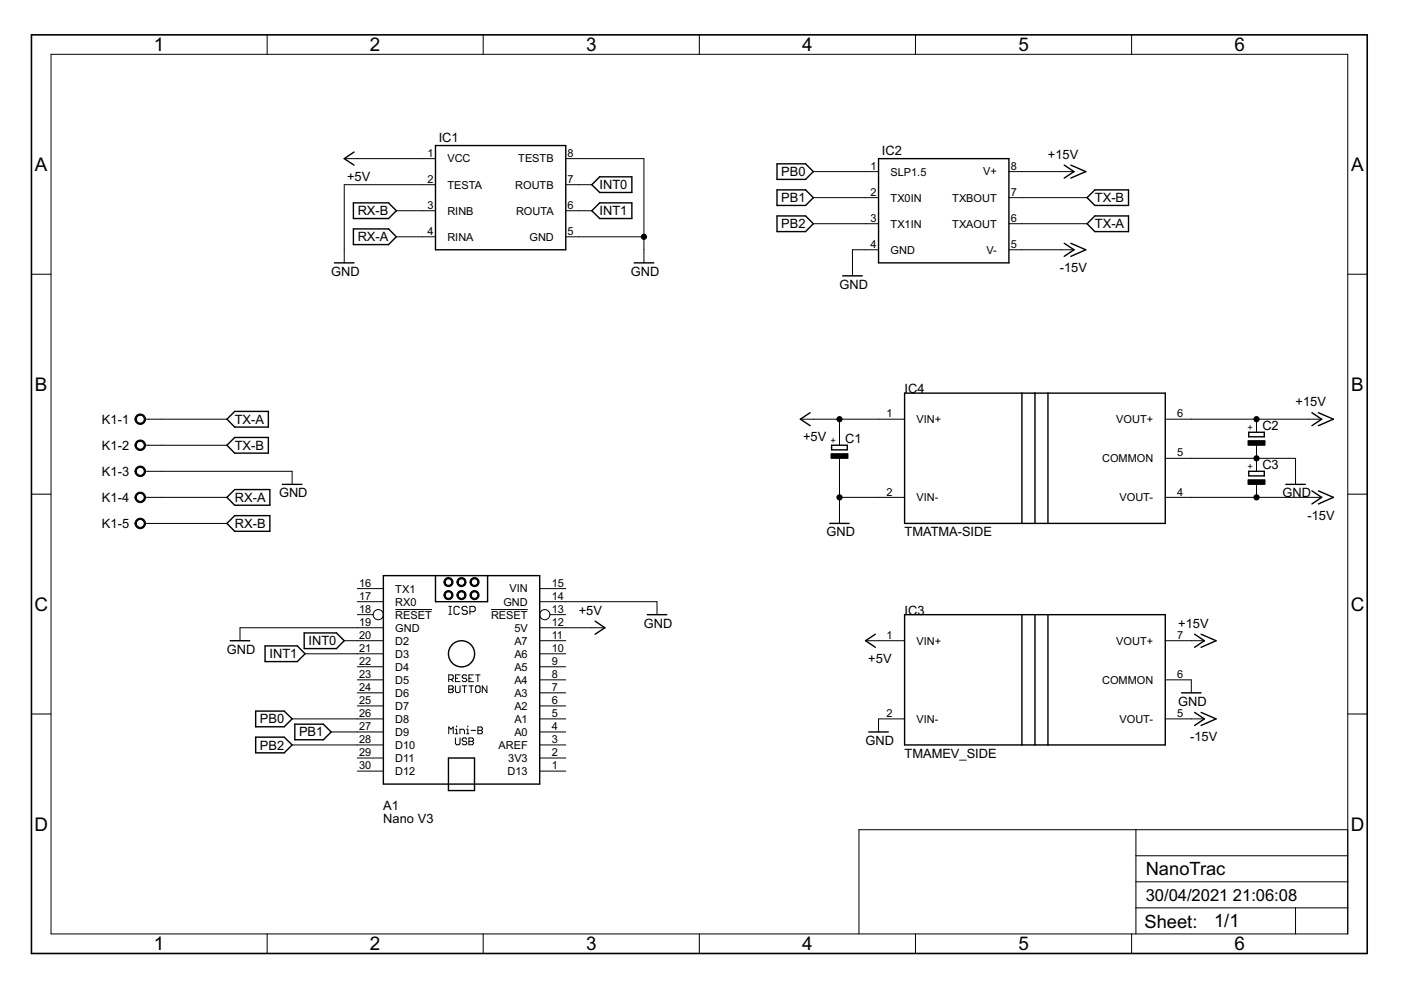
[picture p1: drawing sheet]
<svg xmlns="http://www.w3.org/2000/svg" width="297mm" height="210mm" viewBox="0 0 297 210" stroke-linecap="round" stroke-linejoin="round" font-family="sans-serif">
<g fill="none" stroke="#000" stroke-width=".21">
<path d="M10.8 11.5h274.9v186.5h-274.9zM56.6 7.4v4.1M102.4 7.4v4.1M148.3 7.4v4.1M194.1 7.4v4.1M239.9 7.4v4.1M73 33.6h19.3M92.3 39.2h-19.3v16.5M120 33.6h16.5v22.1M120 39.2h5.5M172.4 36.4h13.9M213.9 36.4h13.8"/>
<path d="M6.7 58.1h4.1M84 44.7h8.3M84 50.2h8.3M120 44.7h5.5M120 50.2h16.5M172.4 41.9h13.9M172.4 47.4h13.9M186.3 53h-5.6v5.5M213.9 41.9h16.6M213.9 47.4h16.6M213.9 53h13.8M285.7 58.1h4.2"/>
<path d="M30.7 88.9h17.4M30.7 94.4h17.4M30.7 99.9h31.2v2.8M169.7 88.9h22.1M178 88.9v5.5M178 97.2v13.8M247.1 88.9h33.1M247.1 97.2h27.6v5.5M266.4 88.9v2.8M266.4 94.4v5.5M6.7 104.8h4.1M30.7 105.5h17.4"/>
<path d="M30.7 111h17.4M178 105.5h13.8M247.1 105.5h33.1M266.4 102.7v2.8M285.7 104.8h4.2M64.7 138.6h16.6M73 135.8h8.3M75.8 124.8h5.5M75.8 127.6h5.5M75.8 130.3h3.3M81.3 133.1h-30.4v2.7M83.8 129.2h7.8"/>
<path d="M95.2 130.3h.5M95.2 128.6h.5M95.4 128.6v1.7M97.4 128.9l-.3-.3h-.5l-.3 .3v1.1l.3 .3h.5l.3-.3M99.1 128.9l-.3-.3h-.6l-.2 .3v.2l.2 .3h.6l.3 .3v.3l-.3 .3h-.6l-.2-.3M99.6 129.7h.9l.3-.3v-.5l-.3-.3h-.9v1.7M104.1 129.2h7.8M114.4 124.8h5.6M114.4 127.6h24.9v2.7M114.4 133.1h13.8M114.4 135.8h5.6M114.4 138.6h5.6"/>
<path d="M116.6 130.3h3.4M183.5 135.8h8.3M247.1 135.8h8.3M6.7 151.4h4.1M61.9 152.4h19.4M61.9 157.9h19.4M70.2 155.2h11.1M75.8 141.4h5.5M75.8 144.1h5.5M75.8 146.9h5.5M75.8 149.7h5.5M95.1 145.4h.8l.2 .2-.2 .5 .2 .5-.2 .3h-.8z"/>
<path d="M95.1 144h.8l.2-.2v-.5l-.2-.2h-.8v1.4M95.1 155.6v-1.5l.5 .5 .5-.5v1.5M95.1 146.1h.8M95.6 144l.5 .5M96.6 145.4v1.2l.2 .3h.5l.2-.3v-1.2M96.6 154.6h.2v1M96.6 155.6h.4M96.6 156.5v1.2l.2 .2h.5l.2-.2v-1.2M96.6 143.8h.4M96.8 153.9v.2M97.5 155.6v-1h.7l.3 .3v.7M97.5 143.1h-.9v1.4h.9"/>
<path d="M98 145.4h1M98.5 145.4v1.5M98.9 154.6h.3v1M98.9 155.6h.5M99 156.7l-.3-.2h-.5l-.2 .2v.3l.2 .2h.5l.3 .2v.3l-.3 .2h-.5l-.2-.2M99 143.3l-.3-.2h-.5l-.2 .2v.3l.2 .2h.5l.3 .2v.3l-.3 .2h-.5l-.2-.2M99.2 153.9v.2M99.4 156.5h.7l.3 .2v.3l-.3 .2 .3 .2v.3l-.3 .2h-.7zM99.4 157.2h.7M99.4 143.8h.5M99.4 145.4h1M99.9 154.9h1"/>
<path d="M99.9 145.4v1.5M100.4 143.1h-1v1.4h1M100.8 145.6l.3-.2h.5l.2 .2v1l-.2 .3h-.5l-.3-.3zM100.8 143.1h1M101.3 154.1h.7l.3 .3-.3 .5 .3 .4-.3 .3h-.7zM101.3 154.9h.7M101.3 143.1v1.4M103.2 145.4v1.5l-.9-1.5v1.5M114.4 141.4h5.6M114.4 144.1h5.6M114.4 146.9h5.6M114.4 149.7h5.6"/>
<path d="M114.4 152.4h5.6M114.4 155.2h5.6M114.4 157.9h5.6M191.8 152.4h-5.5v2.8M247.1 144.1h5.5v2.8M247.1 152.4h8.3M285.7 151.4h4.2M75.8 160.7h5.5M75.8 163.5h5.5M114.4 160.7h5.6M114.4 163.5h5.6M240.8 175.9v22.1"/>
<path d="M285.7 175.9h-103.6v22.1M56.6 198v4.2M102.4 198v4.2M148.3 198v4.2M194.1 198v4.2M239.9 198v4.2M240.8 192.5h44.9M240.8 187h44.9M240.8 181.4h44.9M274.7 192.5v5.5"/>
<circle cx="80.2" cy="130.3" r="1.08"/>
<circle cx="115.5" cy="130.3" r="1.08"/>
</g>
<g fill="none" stroke="#000" stroke-width=".3">
<path d="M75.1 32.2l-2.1 1.4 2.1 1.4M92.3 30.9h27.7v22.1h-27.7zM125.5 39.2l1.6-1.7h6.9v3.3h-6.9zM164.7 34.7h6.1l1.6 1.7-1.6 1.6h-6.1zM186.3 33.6h27.6v22.1h-27.6zM225.6 35l2.1 1.4-2.1 1.4M227 35l3.2 1.4-3.2 1.4M70.9 55.7h4.2M74.9 48.5h7.5l1.6 1.7-1.6 1.7h-7.5zM74.9 43h7.5l1.6 1.7-1.6 1.6h-7.5zM127.1 43h6.9v3.3h-6.9l-1.6-1.6zM134.5 55.7h4.1"/>
<path d="M164.7 45.8h6.1l1.6 1.6-1.6 1.7h-6.1zM164.7 40.3h6.1l1.6 1.6-1.6 1.7h-6.1zM178.7 58.5h4.1M225.6 51.6l2.1 1.4-2.1 1.4M227 51.6l3.2 1.4-3.2 1.4M230.5 47.4l1.6-1.6h7.2v3.3h-7.2zM230.5 41.9l1.6-1.6h7.2v3.3h-7.2zM48.1 88.9l1.7-1.7h7.1v3.4h-7.1zM48.1 94.4l1.7-1.6h7.1v3.3h-7.1zM171.8 87.5l-2.1 1.4 2.1 1.4M176.3 94.4h3.3v1h-3.3zM191.8 83.4h55.3v27.6h-55.3z"/>
<path d="M216.7 83.4v27.6M219.4 83.4v27.6M222.2 83.4v27.6M264.8 91.7h3.3v.9h-3.3zM264.8 99.9h3.3v1h-3.3zM278.2 87.5l2 1.4-2 1.4M279.5 87.5l3.2 1.4-3.2 1.4M48.1 105.5l1.7-1.7h7.4v3.3h-7.4zM48.1 111l1.7-1.7h7.4v3.3h-7.4zM59.9 102.7h4.1M175.9 111h4.1M272.6 102.7h4.2"/>
<path d="M278.2 104.1l2 1.4-2 1.3M279.5 104.1l3.2 1.4-3.2 1.3M48.8 135.8h4.2M56.2 136.9h6.8l1.7 1.7-1.7 1.7h-6.8zM64.5 134.2h6.8l1.7 1.6-1.7 1.7h-6.8zM81.3 122h33.1v44.2h-33.1zM92.3 122v5.6h11.1v-5.6M126.2 131.7l2 1.4-2 1.4M137.2 130.3h4.2M185.6 134.5l-2.1 1.3 2.1 1.4M191.8 130.3h55.3v27.6h-55.3zM216.7 130.3v27.6"/>
<path d="M219.4 130.3v27.6M222.2 130.3v27.6M253.3 134.5l2.1 1.3-2.1 1.4M254.7 134.5l3.1 1.3-3.1 1.4M54.2 150.8h6.1l1.6 1.6-1.6 1.7h-6.1zM54.2 156.3h6.1l1.6 1.6-1.6 1.7h-6.1zM62.5 153.5h6.1l1.6 1.7-1.6 1.6h-6.1zM184.2 155.2h4.1M250.5 146.9h4.2M253.3 151l2.1 1.4-2.1 1.4M254.7 151l3.1 1.4-3.1 1.4M95.1 160.7h5.5v6.9h-5.5z"/>
<circle cx="97.9" cy="138.6" r="2.77"/>
</g>
<g fill="#000" stroke="#000" stroke-width=".21">
<path d="M29 88a1.12 1.12 0 0 1 1.7 .4 1.12 1.12 0 0 1-.7 1.6 1.12 1.12 0 0 1-1.4-1.1h.3a.84 .84 0 0 1 1.1-.8 .84 .84 0 0 1 .3 1.4 .84 .84 0 0 1-1.4-.4v-.2h-.3z" fill-rule="evenodd"/>
<path d="M29 93.6a1.12 1.12 0 0 1 1.7 .3 1.12 1.12 0 0 1-.7 1.6 1.12 1.12 0 0 1-1.4-1.1h.3a.84 .84 0 0 1 1.1-.8 .84 .84 0 0 1 .3 1.4 .84 .84 0 0 1-1.4-.4v-.2h-.3z" fill-rule="evenodd"/>
<path d="M29 99.1a1.12 1.12 0 0 1 1.7 .4 1.12 1.12 0 0 1-.7 1.6 1.12 1.12 0 0 1-1.4-1.2h.3a.84 .84 0 0 1 1.1-.8 .84 .84 0 0 1 .3 1.4 .84 .84 0 0 1-1.4-.3v-.3h-.3z" fill-rule="evenodd"/>
<path d="M29 104.6a1.12 1.12 0 0 1 1.7 .4 1.12 1.12 0 0 1-.7 1.6 1.12 1.12 0 0 1-1.4-1.1h.3a.84 .84 0 0 1 1.2-.8 .84 .84 0 0 1 .2 1.4 .84 .84 0 0 1-1.4-.4v-.2h-.3z" fill-rule="evenodd"/>
<path d="M29 110.2a1.12 1.12 0 0 1 1.7 .3 1.12 1.12 0 0 1-.7 1.6 1.12 1.12 0 0 1-1.4-1.1h.3a.84 .84 0 0 1 1.2-.8 .84 .84 0 0 1 .2 1.4 .84 .84 0 0 1-1.4-.4v-.2h-.3z" fill-rule="evenodd"/>
<path d="M94.5 125.4a.97 .97 0 0 1 1.5 .3 .97 .97 0 0 1-.7 1.4 .97 .97 0 0 1-1.2-.9h.3a.69 .69 0 0 1 1-.6 .69 .69 0 0 1 .1 1.2 .69 .69 0 0 1-1.1-.4v-.2h-.3z" fill-rule="evenodd"/>
<path d="M94.3 122.9a.97 .97 0 0 1 1.6-.1 .97 .97 0 0 1-.5 1.5 .97 .97 0 0 1-1.3-.9h.3a.69 .69 0 0 1 1-.6 .69 .69 0 0 1 .1 1.2 .69 .69 0 0 1-1.1-.4v-.2h-.3z" fill-rule="evenodd"/>
<path d="M97.1 122.9a.96 .96 0 0 1 1.5 0 .96 .96 0 0 1-.5 1.4 .96 .96 0 0 1-1.2-.9h.3a.69 .69 0 0 1 .9-.6 .69 .69 0 0 1 .2 1.1 .69 .69 0 0 1-1.1-.3v-.2h-.3z" fill-rule="evenodd"/>
<path d="M97.3 125.4a.97 .97 0 0 1 1.4 .4 .97 .97 0 0 1-.7 1.3 .97 .97 0 0 1-1.1-.9h.3a.69 .69 0 0 1 .9-.7 .69 .69 0 0 1 .2 1.1 .69 .69 0 0 1-1.1-.2v-.2h-.3z" fill-rule="evenodd"/>
<path d="M99.8 122.9a.97 .97 0 0 1 1.6-.1 .97 .97 0 0 1-.5 1.5 .97 .97 0 0 1-1.2-.9h.2a.69 .69 0 0 1 1-.6 .69 .69 0 0 1 .1 1.2 .69 .69 0 0 1-1.1-.4v-.2h-.2z" fill-rule="evenodd"/>
<path d="M99.8 125.6a.97 .97 0 0 1 1.6 0 .97 .97 0 0 1-.5 1.5 .97 .97 0 0 1-1.2-.9h.2a.69 .69 0 0 1 1-.6 .69 .69 0 0 1 .1 1.2 .69 .69 0 0 1-1.1-.4v-.2h-.2z" fill-rule="evenodd"/>
<circle cx="136.5" cy="50.2" r=".55"/>
<circle cx="178" cy="88.9" r=".55"/>
<circle cx="266.4" cy="88.9" r=".55"/>
<circle cx="266.4" cy="97.2" r=".55"/>
<circle cx="178" cy="105.5" r=".55"/>
<circle cx="266.4" cy="105.5" r=".55"/>
</g>
<path d="M6.7 7.4h283.2v194.8h-283.2z" fill="none" stroke="#000" stroke-width=".34"/>
<path d="M176.2 96.2h3.6v1h-3.6zM264.6 93.4h3.6v1h-3.6zM264.6 101.7h3.6v1h-3.6z" fill="#000" stroke="#000" stroke-width=".21"/>
<g font-size="4.5">
<text x="32.6" y="10.9">1</text>
<text x="78.4" y="10.9">2</text>
<text x="124.3" y="10.9">3</text>
<text x="170.1" y="10.9">4</text>
<text x="215.9" y="10.9">5</text>
<text x="261.7" y="10.9">6</text>
<text x="7.4" y="36.3">A</text>
<text x="286.5" y="36.3">A</text>
<text x="7.4" y="82.9">B</text>
<text x="286.5" y="82.9">B</text>
<text x="7.3" y="129.5">C</text>
<text x="286.4" y="129.5">C</text>
<text x="7.3" y="176.1">D</text>
<text x="286.4" y="176.1">D</text>
<text x="32.6" y="201.5">1</text>
<text x="78.4" y="201.5">2</text>
<text x="124.3" y="201.5">3</text>
<text x="170.1" y="201.5">4</text>
<text x="215.9" y="201.5">5</text>
<text x="261.7" y="201.5">6</text>
</g>
<g font-size="4.3">
<text x="242.9" y="185.6">NanoTrac</text>
<text x="242.6" y="196.8">Sheet:</text>
<text x="257.4" y="196.6">1/1</text>
</g>
<g font-size="3.9">
<text x="242.9" y="191.1">30/04/2021</text>
<text x="261.4" y="191.1">21:06:08</text>
</g>
<g font-size="3">
<text x="93" y="30.2">IC1</text>
<text x="187" y="32.9">IC2</text>
<text x="222.2" y="33.6">+15V</text>
<text x="73.6" y="38.3">+5V</text>
<text x="127.1" y="40.1">INT0</text>
<text x="165.6" y="37.3">PB0</text>
<text x="75.8" y="45.6">RX-B</text>
<text x="127.1" y="45.6">INT1</text>
<text x="165.6" y="42.9">PB1</text>
<text x="232.1" y="42.9">TX-B</text>
<text x="75.8" y="51.2">RX-A</text>
<text x="165.6" y="48.4">PB2</text>
<text x="232.1" y="48.4">TX-A</text>
<text x="70.2" y="58.5">GND</text>
<text x="133.8" y="58.5">GND</text>
<text x="224.7" y="57.7">-15V</text>
<text x="178" y="61.3">GND</text>
<text x="191.8" y="83.4">I</text>
<text x="192.6" y="83.4">C4</text>
<text x="21.6" y="89.8">K1-1</text>
<text x="49.8" y="89.9">TX-A</text>
<text x="274.7" y="86.1">+15V</text>
<text x="21.6" y="95.4">K1-2</text>
<text x="49.8" y="95.4">TX-B</text>
<text x="170.3" y="93.6">+5V</text>
<text x="179.2" y="93.9">C1</text>
<text x="267.6" y="91.1">C2</text>
<text x="21.6" y="100.9">K1-3</text>
<text x="267.6" y="99.4">C3</text>
<text x="21.6" y="106.4">K1-4</text>
<text x="49.8" y="106.4">RX-A</text>
<text x="59.2" y="105.5">GND</text>
<text x="271.9" y="105.5">GND</text>
<text x="21.6" y="111.9">K1-5</text>
<text x="49.8" y="112">RX-B</text>
<text x="175.2" y="113.7">GND</text>
<text x="191.8" y="113.7">TMATMA-SIDE</text>
<text x="277.2" y="110.1">-15V</text>
<text x="122.7" y="130.3">+5V</text>
<text x="191.8" y="130.3">I</text>
<text x="192.6" y="130.3">C3</text>
<text x="65.4" y="136.8">INT0</text>
<text x="136.5" y="133.1">GND</text>
<text x="249.8" y="133.1">+15V</text>
<text x="48.1" y="138.6">GND</text>
<text x="57.1" y="139.6">INT1</text>
<text x="184.1" y="140.5">+5V</text>
<text x="249.8" y="149.7">GND</text>
<text x="55.1" y="153.4">PB0</text>
<text x="55.1" y="158.9">PB2</text>
<text x="63.4" y="156.2">PB1</text>
<text x="183.5" y="158">GND</text>
<text x="191.8" y="160.7">TMAMEV_SIDE</text>
<text x="252.3" y="157.1">-15V</text>
<text x="81.3" y="171.8">A1</text>
<text x="81.3" y="174.5">Nano V3</text>
</g>
<g font-size="2.6">
<text x="90.6" y="33.2">1</text>
<text x="94.9" y="34.5">VCC</text>
<text x="109.9" y="34.4">TESTB</text>
<text x="120.3" y="33.2">8</text>
<text x="90.6" y="38.8">2</text>
<text x="94.9" y="40">TESTA</text>
<text x="109.2" y="40">ROUTB</text>
<text x="120.3" y="38.8">7</text>
<text x="184.6" y="36">1</text>
<text x="184.6" y="41.5">2</text>
<text x="188.8" y="37.2">SLP1.5</text>
<text x="208.5" y="37.2">V+</text>
<text x="214.3" y="41.5">7</text>
<text x="214.3" y="36">8</text>
<text x="90.6" y="44.3">3</text>
<text x="94.9" y="45.5">RINB</text>
<text x="109.4" y="45.5">ROUTA</text>
<text x="120.3" y="44.3">6</text>
<text x="184.6" y="47.1">3</text>
<text x="188.8" y="42.7">TX0IN</text>
<text x="201.9" y="42.7">TXBOUT</text>
<text x="214.3" y="47.1">6</text>
<text x="90.6" y="49.8">4</text>
<text x="94.9" y="51">RINA</text>
<text x="112.2" y="51">GND</text>
<text x="120.3" y="49.8">5</text>
<text x="184.6" y="52.6">4</text>
<text x="188.8" y="48.3">TX1IN</text>
<text x="188.8" y="53.8">GND</text>
<text x="201.9" y="48.3">TXAOUT</text>
<text x="209.2" y="53.8">V-</text>
<text x="214.3" y="52.6">5</text>
<text x="188" y="88.5">1</text>
<text x="194.3" y="89.7">VIN+</text>
<text x="236.7" y="89.7">VOUT+</text>
<text x="249.6" y="88.5">6</text>
<text x="233.7" y="98">COMMON</text>
<text x="249.6" y="96.8">5</text>
<text x="188" y="105.1">2</text>
<text x="194.3" y="106.3">VIN-</text>
<text x="237.4" y="106.3">VOUT-</text>
<text x="249.6" y="105.1">4</text>
<text x="76.1" y="124.4">16</text>
<text x="83.8" y="125.6">TX1</text>
<text x="108" y="125.6">VIN</text>
<text x="117" y="124.4">15</text>
<text x="76.1" y="127.2">17</text>
<text x="76.1" y="129.9">18</text>
<text x="83.8" y="128.4">RX0</text>
<text x="83.8" y="131.2">RESET</text>
<text x="104.1" y="131.1">RESET</text>
<text x="106.7" y="128.4">GND</text>
<text x="117" y="129.9">13</text>
<text x="117" y="127.2">14</text>
<text x="76.1" y="132.7">19</text>
<text x="76.1" y="135.5">20</text>
<text x="83.8" y="133.9">GND</text>
<text x="83.8" y="136.7">D2</text>
<text x="109.1" y="136.7">A7</text>
<text x="109.1" y="133.9">5V</text>
<text x="117" y="135.5">11</text>
<text x="117" y="132.7">12</text>
<text x="188" y="135.5">1</text>
<text x="194.3" y="136.7">VIN+</text>
<text x="236.7" y="136.7">VOUT+</text>
<text x="249.6" y="135.5">7</text>
<text x="76.1" y="138.2">21</text>
<text x="76.1" y="141">22</text>
<text x="76.1" y="143.8">23</text>
<text x="83.8" y="139.4">D3</text>
<text x="83.8" y="142.2">D4</text>
<text x="109.1" y="142.2">A5</text>
<text x="109.1" y="139.4">A6</text>
<text x="117" y="143.8">8</text>
<text x="117" y="141">9</text>
<text x="117" y="138.2">10</text>
<text x="249.6" y="143.8">6</text>
<text x="76.1" y="146.5">24</text>
<text x="76.1" y="149.3">25</text>
<text x="83.8" y="145">D5</text>
<text x="83.8" y="147.7">D6</text>
<text x="109.1" y="147.7">A3</text>
<text x="109.1" y="145">A4</text>
<text x="117" y="149.3">6</text>
<text x="117" y="146.5">7</text>
<text x="233.7" y="145">COMMON</text>
<text x="76.1" y="152">26</text>
<text x="76.1" y="154.8">27</text>
<text x="83.8" y="150.5">D7</text>
<text x="83.8" y="153.3">D8</text>
<text x="109.1" y="153.3">A1</text>
<text x="109.1" y="150.5">A2</text>
<text x="117" y="154.8">4</text>
<text x="117" y="152">5</text>
<text x="188" y="152">2</text>
<text x="194.3" y="153.3">VIN-</text>
<text x="237.4" y="153.3">VOUT-</text>
<text x="249.6" y="152">5</text>
<text x="76.1" y="157.6">28</text>
<text x="76.1" y="160.3">29</text>
<text x="83.8" y="156">D9</text>
<text x="83.8" y="158.8">D10</text>
<text x="83.8" y="161.5">D11</text>
<text x="105.7" y="158.8">AREF</text>
<text x="107.8" y="161.5">3V3</text>
<text x="109.1" y="156">A0</text>
<text x="117" y="160.3">2</text>
<text x="117" y="157.6">3</text>
<text x="76.1" y="163.1">30</text>
<text x="83.8" y="164.3">D12</text>
<text x="107.6" y="164.3">D13</text>
<text x="117" y="163.1">1</text>
</g>
<g font-size="2.2">
<text x="177.3" y="94" transform="rotate(-90 177.3 94)">+</text>
<text x="265.8" y="91.2" transform="rotate(-90 265.8 91.2)">+</text>
<text x="265.8" y="99.5" transform="rotate(-90 265.8 99.5)">+</text>
</g>
</svg>
